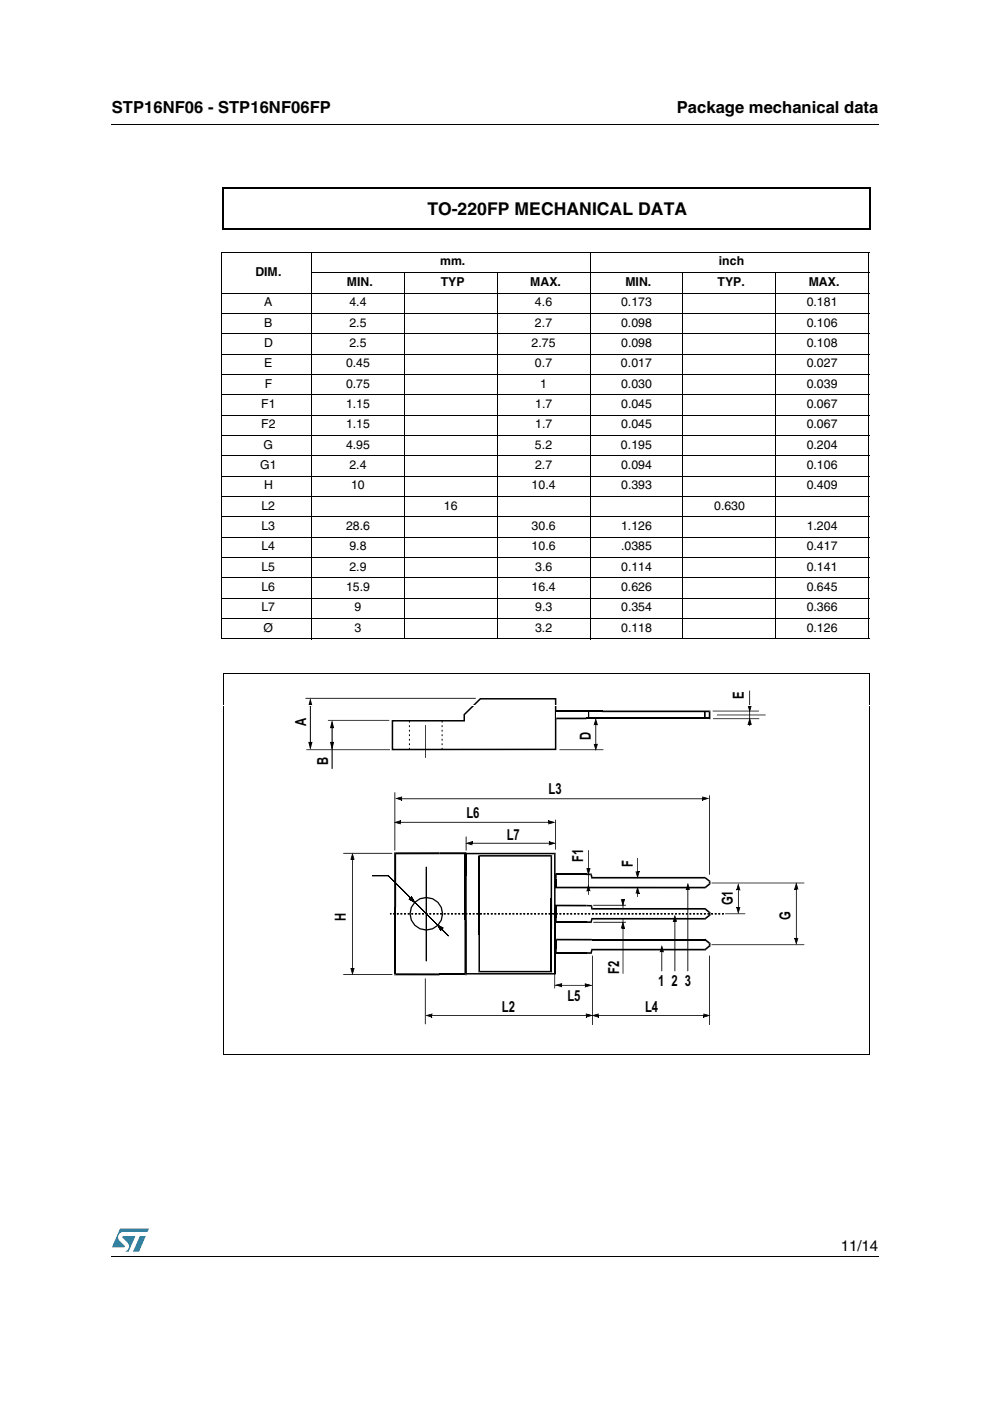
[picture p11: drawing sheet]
<svg xmlns="http://www.w3.org/2000/svg" width="210mm" height="297mm" viewBox="0 0 210 297" stroke-linecap="round" stroke-linejoin="round" font-family="sans-serif">
<g fill="#0099d8">
<path d="M29.6 262.1h1.3l-1.4 3.3h-1.3z"/>
<path d="M25.4 260.5h6.2l-.3 .7h-5.1a1.11 1.11 0 0 0-1.1 .7 1.11 1.11 0 0 0 .3 1.2l1 1v.3l-2.7 .1z"/>
<path d="M26 262.1h2.7l-1.4 3.3-.7-.1a1.16 1.16 0 0 0 .4-1.8l-1-1.1z"/>
</g>
<path d="M23.6 26.2l.1 .2zM23.6 266.3l.1 .1z" fill="#000"/>
<path d="M23.7 26.3h162.6M23.7 266.3h162.6" fill="none" stroke="#000" stroke-width=".21"/>
<g fill="#fff">
<path d="M43.7 36.1h142.5v208.3h-142.5z"/>
<path d="M46.6 231.5h137.8v3.7h-137.8z"/>
<path d="M46.6 229.6h6.8v4.2h-6.8z"/>
<path d="M47.4 142.8h136.9v80.8h-136.9z"/>
</g>
<path d="M47.4 142.8h137M47.4 142.7v80.9M184.4 142.8v80.9M47.3 223.6h137.1" fill="none" stroke="#000" stroke-width=".21"/>
<path d="M62.5 146.4h108.2v70.9h-108.2z" fill="#fff"/>
<path d="M83.2 152.8h15.2v-1.3l3.4-3.3h16v10.7h-34.6z" fill-rule="evenodd" fill="#fff" stroke="#000" stroke-width=".32"/>
<g fill="#000">
<path d="M118.6 158.9h9.3v.1h-9.3z" fill-rule="evenodd"/>
<path d="M135.1 181.9h.2v8.3h-.2z" fill-rule="evenodd"/>
</g>
<path d="M98.8 181h18.8v25.5h-18.8z" fill="#dedede"/>
<path d="M98.8 181h18.8v25.5h-18.8z" fill="#fff"/>
<g fill="#000">
<path d="M98.6 180.8h.2l-.2 .2 .2-.2h18.8v.3h-18.8l.2-.1h-.4z" fill-rule="evenodd"/>
<path d="M117.6 180.8h.2v.2l-.2-.2 .2 .2v11.7h-.3v-11.7l.1 .1z" fill-rule="evenodd"/>
<path d="M98.6 185.7h.4v20.8l-.2-.2v.3h-.2v-.1l.2 .1-.2-.1z" fill-rule="evenodd"/>
<path d="M98.8 206.3h18.8l-.1 .2h.3v.1h-.2l.2-.1-.2 .1h-18.8z" fill-rule="evenodd"/>
</g>
<path d="M98.8 181v4.7M117.6 192.7v13.8" fill="none" stroke="#000" stroke-width=".32"/>
<path d="M101.6 181.5h15.3v24.5h-15.3z" fill-rule="evenodd" fill="#fff"/>
<path d="M101.6 181.5v16.6M116.9 190.4v6.5M116.9 197v9" fill="none" stroke="#000" stroke-width=".32"/>
<g fill="#000">
<path d="M101.4 181.3h.2l-.2 .2 .2-.2h15.3v.3h-15.3l.2-.1h-.4z" fill-rule="evenodd"/>
<path d="M116.7 181.5l.2 .1v-.3h.2v.2l-.2-.2 .2 .2v8.9h-.4z" fill-rule="evenodd"/>
<path d="M116.7 190.5h.4v6.5h-.4z" fill-rule="evenodd"/>
<path d="M101.4 198.1h.4v7.9l-.2-.2v.4h-.2v-.2l.2 .2-.2-.2z" fill-rule="evenodd"/>
<path d="M101.6 205.8h15.3l-.2 .2h.4v.2h-.2l.2-.2-.2 .2h-15.3z" fill-rule="evenodd"/>
</g>
<path d="M117.9 150.8h32.5v1.5h-32.5z" fill="#fff"/>
<path d="M117.9 150.8h9.8M124.3 152.3h26.1" fill="none" stroke="#000" stroke-width=".35"/>
<g fill="#000">
<path d="M126.3 152.5l.4 1.2h-.7zM158.6 149.6h.7l-.3 1.2zM159 152.4l.3 1.2h-.7zM74.7 181.1l.4 1.1h-.7zM168.8 187.3l.4 1.2h-.7zM74.4 205.3h.7l-.4 1.2zM90.4 215.3l1.2-.3v.7zM168.5 198.9h.7l-.4 1.2z"/>
<path d="M69.5 152.6h13v.2h-13z" fill-rule="evenodd"/>
<path d="M64.9 158.9h17.8v.1h-17.8z" fill-rule="evenodd"/>
<path d="M117.7 152.3h.3l-.1-.2h6.4v.4h-6.4l-.2-.2 .2 .2h-.2z" fill-rule="evenodd"/>
<path d="M126.2 152.5h.2l-.3 1.2-.1-.1-.1 .1h.1z" fill-rule="evenodd"/>
<path d="M126.3 152.2l.1 .3h-.2h.2l.3 1.1-.1 .1-.4-1.2h.2h-.2z" fill-rule="evenodd"/>
<path d="M126.5 153.6l.3 .1h-.3z" fill-rule="evenodd"/>
<path d="M150.3 150.8h.3v1.5l-.2 .2 .2-.2v.2h-.2v-.4l-.1 .2z" fill-rule="evenodd"/>
<path d="M127.7 150.6h22.7l.2 .2-.2-.2h.2v.2h-.3l.1 .2h-22.7z" fill-rule="evenodd"/>
<path d="M158.5 149.5l.1 .2 .1-.1 .3 1.1-.1 .1-.3-1.3z" fill-rule="evenodd"/>
<path d="M158.9 152.4l.1 .1-.3 1.1-.1-.1-.1 .2h.1z" fill-rule="evenodd"/>
<path d="M159.2 149.6h.2l-.4 1.2h-.1h.1v.2l-.1-.2 .1-.1h-.1z" fill-rule="evenodd"/>
<path d="M158.9 146.4h.1v7.5h-.1z" fill-rule="evenodd"/>
<path d="M159 152.2v.2h-.1h.1l.4 1.2h-.2l-.3-1.1h.1l-.1-.1z" fill-rule="evenodd"/>
<path d="M159.1 153.5l.3 .2h-.3z" fill-rule="evenodd"/>
<path d="M159.1 149.5h.3l-.2 .1 .1 .1h-.2z" fill-rule="evenodd"/>
<path d="M151.1 150.7h9.8v.1h-9.8z" fill-rule="evenodd"/>
<path d="M151.2 152.3h9.8v.2h-9.8z" fill-rule="evenodd"/>
<path d="M152 151.5h10.3v.2h-10.3z" fill-rule="evenodd"/>
<path d="M74.3 182.2l.3-.1v.2z" fill-rule="evenodd"/>
<path d="M74.7 180.8l.1 .2-.2 .1h.2l-.3 1.1h-.2l.3-1.2h.2h-.2z" fill-rule="evenodd"/>
<path d="M74.6 181.1l.2-.1 .3 1.3h.1l-.1-.2-.1 .1z" fill-rule="evenodd"/>
<path d="M168.4 198.9l.1 .1 .1-.1 .3 1.2h-.1l-.3-1.2z" fill-rule="evenodd"/>
<path d="M168.8 187.3l.1 .1-.3 1.1-.1-.1-.1 .2h.1z" fill-rule="evenodd"/>
<path d="M168.8 188.3h.1v10.9h-.1z" fill-rule="evenodd"/>
<path d="M168.8 187.1l.1 .2h-.1h.1l.4 1.2h-.2l-.3-1.1h.1l-.1-.1z" fill-rule="evenodd"/>
<path d="M169 188.4l.3 .2h-.3z" fill-rule="evenodd"/>
<path d="M169 198.9h.3h-.2l.1 .1h-.2z" fill-rule="evenodd"/>
<path d="M74.3 205.3h.3v.1z" fill-rule="evenodd"/>
<path d="M74.3 205.4l.2-.1 .3 1.2h-.2h.2l-.1 .3-.1-.3h.2h-.2z" fill-rule="evenodd"/>
<path d="M74.7 182.3h.1v23h-.1z" fill-rule="evenodd"/>
<path d="M75 205.3l.1 .1 .1-.1h-.1l-.3 1.2h-.2z" fill-rule="evenodd"/>
<path d="M90.1 207.5h.1v9.6h-.1z" fill-rule="evenodd"/>
<path d="M90.2 215.3l.2-.1v.2v-.2l1.2-.3v.2l-1.1 .3v-.2l-.1 .2z" fill-rule="evenodd"/>
<path d="M91.1 215.2h58.8v.2h-58.8z" fill-rule="evenodd"/>
<path d="M90.5 215.2l1.1 .4-.1 .1 .2 .1v-.1l-1.3-.3z" fill-rule="evenodd"/>
<path d="M91.6 214.9l.1 .3h-.2z" fill-rule="evenodd"/>
<path d="M125.5 202.6h.2v14.7h-.2z" fill-rule="evenodd"/>
<path d="M169.1 198.9l.2 .1-.4 1.1h-.1h.1l-.1 .3v-.3h.1h-.1z" fill-rule="evenodd"/>
</g>
<path d="M70.4 153.8v9.2M124.8 150.9v1.3v-1.3M159 146.4v7.5M74.7 182.3v23M168.8 188.3v10.9M90.2 207.5v9.6M91.1 215.3h58.8M125.6 202.6v14.7" fill="none" stroke="#000" stroke-width=".21"/>
<path d="M126 153.6h.5v.1h-.5zM158.6 149.5h.5v.2h-.5zM158.6 153.5h.5v.2h-.5zM74.6 182.1h.5v.2h-.5zM168.5 198.9h.5v.1h-.5zM168.5 188.4h.5v.2h-.5zM74.6 205.3h.5v.1h-.5zM91.5 215.2h.2v.5h-.2z" fill="#000"/>
<path d="M83.8 180.9h14.9v25.7h-14.9z" fill-rule="evenodd" fill="#eee"/>
<path d="M83.8 180.9h14.9v25.7h-14.9z" fill-rule="evenodd" fill="#fff"/>
<g fill="#000">
<path d="M83.6 180.7h.2v.4l.2-.2v11.5h-.4v-11.5l.2-.2-.2 .2z" fill-rule="evenodd"/>
<path d="M93.2 180.7h5.5l.2 .2-.2-.2h.2v.2h-.4l.2 .2h-5.5z" fill-rule="evenodd"/>
<path d="M83.8 206.4h9.4v.4h-9.4l-.2-.2 .2 .2h-.2v-.2h.4z" fill-rule="evenodd"/>
<path d="M98.5 195.1h.4v11.5l-.2 .2 .2-.2v.2h-.2v-.4l-.2 .2z" fill-rule="evenodd"/>
</g>
<path d="M83.8 192.4v14.2M98.7 180.9v14.2M93.2 206.6h5.5" fill="none" stroke="#000" stroke-width=".42"/>
<path d="M83.8 180.9h9.4" fill="none" stroke="#000" stroke-width=".43"/>
<circle cx="90.4" cy="193.7" r="3.4" fill="#fff"/>
<g fill="#000">
<path d="M83.7 174.4l1.2-.4v.7zM92.8 196.2l1.1 .6-.5 .4z"/>
<path d="M64.8 148h36.1v.1h-36.1z" fill-rule="evenodd"/>
<path d="M83.5 174.4l.2-.1 .1 .1v-.1l1.1 .3v.2l-1.2-.4v-.1v.1z" fill-rule="evenodd"/>
<path d="M84.8 174.5h.2v.3z" fill-rule="evenodd"/>
<path d="M84.9 174.3h32.6v.1h-32.6z" fill-rule="evenodd"/>
<path d="M84.9 169.3h64.4v.1h-64.4z" fill-rule="evenodd"/>
<path d="M83.7 174.3l1.3-.3v-.1l-.2 .1 .1 .1-1.1 .3z" fill-rule="evenodd"/>
<path d="M90.1 153.7h.2v7h-.2z" fill-rule="evenodd"/>
<path d="M72.8 180.8h10.4v.2h-10.4z" fill-rule="evenodd"/>
<path d="M83.7 168h.1v12.3h-.1z" fill-rule="evenodd"/>
<path d="M86.8 193.7h.3a3.3 3.3 0 0 0 3.3 3.3v.3a3.6 3.6 0 0 1-3.6-3.6z" fill-rule="evenodd"/>
<path d="M87.1 190.3l.2-.1 .5 1.1-1-.6z" fill-rule="evenodd"/>
<path d="M87.9 191.2l1.1-.8 1.4-.2v.2a3.3 3.3 0 0 0-3.3 3.3h-.3l.3-1.4z" fill-rule="evenodd"/>
<path d="M90.4 197a3.3 3.3 0 0 0 3.3-3.3h.3a3.6 3.6 0 0 1-3.6 3.6z" fill-rule="evenodd"/>
<path d="M90.4 190.2a3.6 3.6 0 0 1 3.6 3.5h-.3a3.3 3.3 0 0 0-3.3-3.3z" fill-rule="evenodd"/>
<path d="M117.7 173.8h.2v6.3h-.2z" fill-rule="evenodd"/>
<path d="M72.8 206.5h10.4v.2h-10.4z" fill-rule="evenodd"/>
</g>
<path d="M64.8 148h36.1M83.7 168v12.3M84.9 174.3h32.6M84.9 169.4h64.4M117.8 173.8v6.3M72.8 180.9h10.4M78.9 185.7h3.4l12.8 12.8-12.8-12.8zM87.1 190.3l-.3 .4 1 .6-1-.6 .5-.5 .5 1.1-.5-1.1zM90.4 183.8v20v-20M90.4 183.8v20M92.8 196.2l1.1 .6-.5 .4-.6-1 .6 1 .5-.4zM72.8 206.6h10.4" fill="none" stroke="#000" stroke-width=".21"/>
<path d="M84.8 174h.2v.5h-.2z" fill="#000"/>
<path d="M117.9 199.2h31.6l1 .8v.5l-1 .8h-24l-.2 .8h-7.4z" fill-rule="evenodd" fill="#fff"/>
<g fill="#000">
<path d="M117.7 199h.2l-.2 .2 .2-.2 7.6 .1v.3h-7.6l.1-.2h-.3z" fill-rule="evenodd"/>
<path d="M149.5 199.1l1.1 .8-.2 .2-1-.7h.1z" fill-rule="evenodd"/>
<path d="M117.7 201.1h.3v1l-.1-.2v.3h-.2v-.1l.2 .1-.2-.1z" fill-rule="evenodd"/>
<path d="M124.3 201.9h1l-.1 .1 .3 .1v.1h-.2l.2-.1-.2 .1h-1z" fill-rule="evenodd"/>
<path d="M125.4 201.2h.1v.3l.2-.1-.2 .7-.3-.1 .3-.8-.2 .1z" fill-rule="evenodd"/>
<path d="M125.5 201.2h24h-.1l.2 .3h-24.1z" fill-rule="evenodd"/>
<path d="M149.4 201.2l1-.8-.1 .1h.3l-1 1z" fill-rule="evenodd"/>
<path d="M150.3 200l.1 .1 .2-.2v.6h-.3z" fill-rule="evenodd"/>
</g>
<path d="M125.5 199.2h24M117.9 202.1h6.4" fill="none" stroke="#000" stroke-width=".35"/>
<path d="M117.7 199.2h.3v1.9h-.3z" fill="#000"/>
<path d="M117.9 185.4h7.4l.2 .7h24l1 .7v.6l-1 .8h-31.6z" fill-rule="evenodd" fill="#fff"/>
<g fill="#000">
<path d="M126 157.8h.7l-.4 1.1zM84 169.3l1.2-.3v.6zM98.9 178.8l1.2-.3v.6zM116.3 174l1.2 .4-1.2 .3zM116.5 178.5l1.1 .3-1.1 .3zM149 169l1.1 .3-1.1 .3zM124.4 184.2h.7l-.3 1.1zM124.8 187.8l.3 1.1h-.7zM131.7 190.7h.7l-.3 1.2zM132.1 195.6l.3 1.2h-.7zM134.9 184.9h.6l-.3 1.1zM135.2 188.2l.3 1.2h-.6z"/>
<path d="M145.9 187.4l.3 1.2h-.7zM156.2 192.4h.7l-.4 1.1zM156.5 187.5l.4 1.2h-.7zM124.3 215l1.1 .3-1.1 .4zM125.7 215.3l1.1-.3v.7zM140.3 200.7l.4 1.1h-.7zM149.2 215l1.2 .3-1.2 .4z"/>
<path d="M125.9 157.7l.1 .2 .1-.1 .3 1.1-.2 .1-.2-1.3z" fill-rule="evenodd"/>
<path d="M126.6 157.8h.1l-.3 1.2h-.2h.2l-.1 .2-.1-.2 .2-.1h-.2z" fill-rule="evenodd"/>
<path d="M126.3 153.1h.1v4.7h-.1z" fill-rule="evenodd"/>
<path d="M126.5 157.7h.3l-.2 .1 .1 .1h-.2z" fill-rule="evenodd"/>
<path d="M83.7 169.3l.3-.1v.2v-.2l1.2-.3v.1l-1.2 .4v-.2v.2z" fill-rule="evenodd"/>
<path d="M84 169.2l1.2 .4h-.1l.1 .2v-.2l-1.2-.2z" fill-rule="evenodd"/>
<path d="M85.2 168.9v.3h-.1z" fill-rule="evenodd"/>
<path d="M98.7 178.8l.2-.1v.2v-.2l1.2 .3v.2l-1.2-.3v-.2v.2z" fill-rule="evenodd"/>
<path d="M100 178.9h.2v.3z" fill-rule="evenodd"/>
<path d="M100.1 178.7h17.5v.1h-17.5z" fill-rule="evenodd"/>
<path d="M98.9 178.7l1.3-.2v-.2l-.2 .2h.1l-1.2 .4z" fill-rule="evenodd"/>
<path d="M116.3 174.5h.1l-.1 .3z" fill-rule="evenodd"/>
<path d="M116.3 173.9v.1l1.2 .3v.1l-1.2-.3 .1-.1z" fill-rule="evenodd"/>
<path d="M116.4 178.9h.1l-.1 .3z" fill-rule="evenodd"/>
<path d="M116.4 178.3v.2l1.2 .2v.2l-1.2-.4h.1z" fill-rule="evenodd"/>
<path d="M116.3 174.6l1.2-.3v.1v-.1l.3 .1h-.3v-.1v.1l-1.1 .4z" fill-rule="evenodd"/>
<path d="M116.4 179l1.2-.3v.2v-.2l.3 .1-.3 .1v-.2v.2l-1.1 .3z" fill-rule="evenodd"/>
<path d="M148.9 169.6l1.2-.4v.2l-1.2 .2v.2l.1-.2z" fill-rule="evenodd"/>
<path d="M148.9 168.9l.1 .3h-.1z" fill-rule="evenodd"/>
<path d="M149 168.9l1.1 .3v.2v-.2l.3 .1-.3 .1v-.2v.2l-1.2-.4z" fill-rule="evenodd"/>
<path d="M98.7 177.4h.2v2.9h-.2z" fill-rule="evenodd"/>
<path d="M117.7 188.2h.3l-.1-.2h31.6v.4l-31.6-.1-.2-.1 .2 .1h-.2z" fill-rule="evenodd"/>
<path d="M117.7 185.2h.2v.4l.1-.2v.9h-.3v-.9l.2-.2-.2 .2z" fill-rule="evenodd"/>
<path d="M124.4 188.9l.2-.1v.2z" fill-rule="evenodd"/>
<path d="M124.3 184.1h.3v.2z" fill-rule="evenodd"/>
<path d="M124.4 184.2h.1l.3 1.1h-.1h.1v.3l-.1-.3h.1h-.1z" fill-rule="evenodd"/>
<path d="M124.7 180.3h.1v9.4h-.1z" fill-rule="evenodd"/>
<path d="M124.8 187.5v.2l-.1 .1h.1l-.3 1.1h-.1l.3-1.2h.1h-.1z" fill-rule="evenodd"/>
<path d="M125 184.2l.1 .1 .1-.2h-.1l-.3 1.2h-.1z" fill-rule="evenodd"/>
<path d="M124.7 187.8l.1-.1 .3 1.3h.1l-.1-.2-.1 .1z" fill-rule="evenodd"/>
<path d="M124.3 185.2h1l.2 .1-.2-.1 .2 .1-.3 .1 .1 .2h-1z" fill-rule="evenodd"/>
<path d="M125.2 185.4l.3-.1 .2 .8-.2-.2v.4h-.1l-.1-.2 .2 .2z" fill-rule="evenodd"/>
<path d="M125.8 191.8h6.9v.2h-6.9z" fill-rule="evenodd"/>
<path d="M125.8 195.4h6.9v.2h-6.9z" fill-rule="evenodd"/>
<path d="M131.7 196.8l.2-.1v.2z" fill-rule="evenodd"/>
<path d="M131.6 190.6h.3v.2z" fill-rule="evenodd"/>
<path d="M131.7 190.7h.1l.4 1.2h-.2h.2l-.1 .2-.1-.2h.2h-.2z" fill-rule="evenodd"/>
<path d="M132.1 195.4l.1 .2h-.2h.2l-.4 1.2h-.1l.3-1.2h.2h-.2z" fill-rule="evenodd"/>
<path d="M132.3 190.7l.1 .1 .1-.2h-.1l-.2 1.3h-.2z" fill-rule="evenodd"/>
<path d="M132 195.6h.2l.2 1.3h.1l-.1-.2-.1 .1z" fill-rule="evenodd"/>
<path d="M134.8 189.3h.2v.1z" fill-rule="evenodd"/>
<path d="M134.7 184.8h.3v.1z" fill-rule="evenodd"/>
<path d="M134.8 184.9l.1-.1 .4 1.2h-.2h.2l-.1 .3-.1-.3h.2h-.2z" fill-rule="evenodd"/>
<path d="M135.2 187.9l.1 .3h-.2h.2l-.4 1.2-.1-.1 .3-1.1h.2h-.2z" fill-rule="evenodd"/>
<path d="M135.4 184.8l.1 .1 .1-.1h-.1l-.2 1.2h-.2z" fill-rule="evenodd"/>
<path d="M135.1 188.2h.2l.2 1.2h.1l-.1-.1-.1 .1z" fill-rule="evenodd"/>
<path d="M143 194.7h.2v11.2h-.2z" fill-rule="evenodd"/>
<path d="M145.8 187.4l.1 .1-.3 1.1-.1-.1-.1 .2h.1z" fill-rule="evenodd"/>
<path d="M145.9 187.2v.2h-.1h.1l.4 1.2h-.2l-.3-1.1h.1l-.1-.1z" fill-rule="evenodd"/>
<path d="M146 188.5l.3 .2h-.3z" fill-rule="evenodd"/>
<path d="M149.4 188.1l1-.8 .2 .2-1 .9-.1-.4z" fill-rule="evenodd"/>
<path d="M125.5 185.9l24.1 .1-.1-.1v.4h-24z" fill-rule="evenodd"/>
<path d="M150.4 168.6h.1v16.8h-.1z" fill-rule="evenodd"/>
<path d="M150.3 186.8h.3v.7v-.1v.1l-.2-.2-.1 .1z" fill-rule="evenodd"/>
<path d="M149.6 186l1 .8v-.1v.1h-.3l.1 .2-1-.8z" fill-rule="evenodd"/>
<path d="M153.7 193.7h4.3v.1h-4.3z" fill-rule="evenodd"/>
<path d="M156.1 192.3l.1 .2 .1-.1 .3 1.1-.2 .1-.2-1.3z" fill-rule="evenodd"/>
<path d="M156.4 187.5h.2l-.3 1.2-.1-.1-.1 .2h.1z" fill-rule="evenodd"/>
<path d="M156.8 192.4h.2l-.4 1.2h-.2h.2l-.1 .2-.1-.2 .2-.1h-.2z" fill-rule="evenodd"/>
<path d="M156.5 188h.1v5h-.1z" fill-rule="evenodd"/>
<path d="M156.5 187.3l.1 .2h-.2h.2l.4 1.2h-.2l-.4-1.2h.2h-.2z" fill-rule="evenodd"/>
<path d="M156.7 188.6l.3 .2h-.3z" fill-rule="evenodd"/>
<path d="M156.7 192.3h.3l-.2 .1 .1 .1h-.2z" fill-rule="evenodd"/>
<path d="M124.3 215.6l1.1-.4 .1 .2-1.3 .3v.1l.2-.1z" fill-rule="evenodd"/>
<path d="M124.2 214.9l.2 .3h-.2z" fill-rule="evenodd"/>
<path d="M124.3 214.9l1.2 .3v.2v-.2l.2 .1-.2 .1-.1-.2v.2l-1.1-.3z" fill-rule="evenodd"/>
<path d="M125.4 215.3l.3-.1v.2v-.2l1.1-.3 .1 .2-1.2 .3v-.2v.2z" fill-rule="evenodd"/>
<path d="M125.7 215.2l1.2 .4-.1 .1 .1 .1v-.1l-1.2-.3z" fill-rule="evenodd"/>
<path d="M126.8 214.9l.1 .3h-.1z" fill-rule="evenodd"/>
<path d="M132 190.6h.2v15.9h-.2z" fill-rule="evenodd"/>
<path d="M140.2 200.6l.2 .1-.3 1.1-.1-.1-.1 .2h.1z" fill-rule="evenodd"/>
<path d="M140.2 200.9h.2v5h-.2z" fill-rule="evenodd"/>
<path d="M140.3 200.4l.1 .2h-.2h.2l.3 1.2h-.1l-.4-1.1h.2l-.2-.1z" fill-rule="evenodd"/>
<path d="M140.5 201.7l.3 .2h-.3z" fill-rule="evenodd"/>
<path d="M149.2 215.6l1.2-.4v.2l-1.3 .3v.1l.2-.1z" fill-rule="evenodd"/>
<path d="M149.1 214.9l.2 .3h-.2z" fill-rule="evenodd"/>
<path d="M149.2 214.9l1.2 .3v.2v-.2l.2 .1-.2 .1v-.2v.2l-1.2-.3z" fill-rule="evenodd"/>
<path d="M150.3 202.6h.2v14.7h-.2z" fill-rule="evenodd"/>
</g>
<path d="M117.9 185.4h6.4" fill="none" stroke="#000" stroke-width=".35"/>
<g fill="#000">
<path d="M126 157.7h.5v.2h-.5zM85.1 169.2h.1v.4h-.1zM100 178.5h.2v.4h-.2zM116.3 174h.1v.5h-.1zM116.4 178.5h.1v.4h-.1zM148.9 169.2h.1v.4h-.1zM117.7 186.3h.3v1.9h-.3zM124.6 184.1h.5v.2h-.5zM124.6 188.8h.5v.2h-.5zM131.9 190.6h.5v.2h-.5zM131.9 196.7h.5v.2h-.5zM135 184.8h.5v.1h-.5z"/>
<path d="M135 189.3h.5v.1h-.5zM145.5 188.5h.5v.2h-.5zM156.2 192.3h.5v.2h-.5zM156.2 188.6h.5v.2h-.5zM124.2 215.2h.2v.5h-.2zM126.8 215.2h.1v.5h-.1zM140 201.7h.5v.2h-.5zM149.1 215.2h.2v.5h-.2z"/>
</g>
<path d="M126.3 153.1v4.7M98.8 177.4v2.9M100.1 178.8h17.5M150.4 168.6v16.8M125.8 191.9h6.9M125.8 195.5h6.9M143.1 194.7v11.2M156.5 188v5M140.3 200.9v5M150.4 202.6v14.7" fill="none" stroke="#000" stroke-width=".21"/>
<path d="M117.9 192h7.5l.1 .7h24l1 .8v.5l-1 .8h-24l-.2 .7h-7.4z" fill-rule="evenodd" fill="#fff"/>
<g fill="#000">
<path d="M65.8 148l.5 1.7h-.9zM65.4 157.3h.9l-.5 1.7zM70.4 152.7l.5 1.7h-.9zM70 157.3h.9l-.5 1.7zM143.1 194.2l.3 1.2h-.6zM117.9 208.9l1.2-.4v.7zM124.1 208.6l1.1 .3-1.1 .4z"/>
<path d="M117.7 194.6h.3v.9l-.1-.2v.4h-.2v-.2l.2 .2-.2-.2z" fill-rule="evenodd"/>
<path d="M117.7 191.8h.2l-.2 .2 .2-.2h1.2v.4h-1.2l.1-.2h-.3z" fill-rule="evenodd"/>
<path d="M124.4 191.8l1 .1v.3h-1z" fill-rule="evenodd"/>
<path d="M124.3 195.3h1l-.1 .2h.3v.2h-.2l.2-.2-.2 .2h-1z" fill-rule="evenodd"/>
<path d="M125.5 192.5h24v.4h-24l-.2-.2 .2 .2h-.1l-.1-.2h.4z" fill-rule="evenodd"/>
<path d="M125.4 191.9h.1v.1l-.1-.1 .1 .1 .2 .7h-.4l-.1-.6 .2 .1z" fill-rule="evenodd"/>
<path d="M125.4 194.6h.1v.4l.2-.2-.2 .7h-.3l.3-.9-.2 .2z" fill-rule="evenodd"/>
<path d="M143 194.2h.2l-.4 1.2v-.1l-.2 .1h.2z" fill-rule="evenodd"/>
<path d="M143.1 193.9l.1 .3h-.2h.2l.3 1.1-.1 .1-.4-1.2h.2h-.2z" fill-rule="evenodd"/>
<path d="M143.2 195.3l.4 .1h-.4z" fill-rule="evenodd"/>
<path d="M145.8 187.9h.1v18h-.1z" fill-rule="evenodd"/>
<path d="M125.5 194.6h24l-.1 .1 .2 .2-24.1 .1z" fill-rule="evenodd"/>
<path d="M149.5 192.5l1.1 .9-.2 .2-1-.8 .1 .1z" fill-rule="evenodd"/>
<path d="M149.4 194.7l1-.8-.1 .1h.3l-1 .9z" fill-rule="evenodd"/>
<path d="M150.3 193.5l.1 .1 .2-.2v.6h-.3z" fill-rule="evenodd"/>
<path d="M150.9 187.1h19.6v.2h-19.6z" fill-rule="evenodd"/>
<path d="M117.5 202.6h.2v7h-.2z" fill-rule="evenodd"/>
<path d="M117.6 208.8h7.9v.2h-7.9z" fill-rule="evenodd"/>
<path d="M117.7 208.9l.2-.1v.1v-.1l1.2-.3v.1l-1.1 .3v-.1l-.1 .1z" fill-rule="evenodd"/>
<path d="M118 208.8l1.1 .3-.1 .1 .2 .1v-.1l-1.3-.3z" fill-rule="evenodd"/>
<path d="M119.1 208.5l.1 .3h-.2z" fill-rule="evenodd"/>
<path d="M124 209.2l1.2-.4v.2l-1.2 .3v.1l.1-.1z" fill-rule="evenodd"/>
<path d="M124 208.5l.1 .3h-.1z" fill-rule="evenodd"/>
<path d="M124.1 208.5l1.1 .3v.2v-.2l.3 .1-.3 .1v-.2v.2l-1.2-.3z" fill-rule="evenodd"/>
<path d="M124.1 208.5l1.1 .3v.2v-.2l.3 .1-.3 .1v-.2v.2l-1.2-.3z" fill-rule="evenodd"/>
<path d="M124.3 214.9l1.2 .3v.2v-.2l.2 .1-.2 .1-.1-.2v.2l-1.1-.3z" fill-rule="evenodd"/>
<path d="M150.9 200.2h19.6v.2h-19.6z" fill-rule="evenodd"/>
</g>
<path d="M119.1 192h5.3" fill="none" stroke="#000" stroke-width=".37"/>
<path d="M117.9 192v2.6M117.9 195.5h6.4" fill="none" stroke="#000" stroke-width=".35"/>
<g fill="none" stroke="#000" stroke-width=".21">
<path d="M65.8 148.3v10.4M70.4 153v10M149.4 150.9v1.3v-1.3M83 193.8l-.3-.1 .3 .1M83.8 193.8h-.4h.4M84.5 193.8h-.4h.4M85.3 193.8h-.4h.4M86.1 193.8h-.4h.4M86.8 193.8h-.4h.4M87.6 193.8h-.4h.4M88.4 193.8h-.4h.4M89.1 193.8h-.4h.4"/>
<path d="M89.9 193.8h-.4h.4M90.7 193.8h-.4h.4M91.4 193.8h-.4h.4M92.2 193.8h-.4h.4M93 193.8h-.4h.4M93.7 193.8h-.4h.4M94.5 193.8h-.4h.4M95.3 193.8h-.4h.4M96 193.8h-.4h.4M96.8 193.8h-.4h.4M97.6 193.8h-.4h.4M98.3 193.8h-.4h.4"/>
<path d="M99.1 193.8h-.4h.4M99.9 193.8h-.4h.4M100.6 193.8h-.4h.4M101.4 193.8h-.4h.4M102.2 193.8h-.4h.4M102.9 193.8h-.4h.4M103.7 193.8h-.4h.4M104.4 193.8h-.3h.3M105.2 193.8h-.4h.4M106 193.8h-.4h.4M106.7 193.8h-.3h.3M107.5 193.8h-.4h.4"/>
<path d="M108.3 193.8h-.4h.4M109 193.8h-.3h.3M109.8 193.8h-.4h.4M110.6 193.8h-.4h.4M111.3 193.8h-.3h.3M112.1 193.8h-.4h.4M112.9 193.8h-.4h.4M113.6 193.8h-.3h.3M114.4 193.8h-.4h.4M115.2 193.8h-.4h.4M115.9 193.8h-.3h.3M116.7 193.8h-.4h.4"/>
<path d="M117.5 193.8h-.4h.4M118.2 193.8h-.3h.3M119 193.8h-.4h.4M119.8 193.8h-.4h.4M120.5 193.8h-.3h.3M121.3 193.8h-.4h.4M122.1 193.8h-.4h.4M122.8 193.8h-.3h.3M123.6 193.8h-.4h.4M124.4 193.8h-.4h.4M125.1 193.8h-.3h.3M125.9 193.8h-.4h.4"/>
<path d="M126.7 193.8h-.4h.4M127.4 193.8h-.4h.4M128.2 193.8h-.4h.4M128.9 193.8h-.3h.3M129.7 193.8h-.4h.4M130.5 193.8h-.4h.4M131.2 193.8h-.3h.3M132 193.8h-.4h.4M132.8 193.8h-.4h.4M133.5 193.8h-.3h.3M134.3 193.8h-.4h.4M135.1 193.8h-.4h.4"/>
<path d="M135.8 193.8h-.3h.3M136.6 193.8h-.4h.4M137.4 193.8h-.4h.4M138.1 193.8h-.3h.3M138.9 193.8h-.4h.4M139.7 193.8h-.4h.4M140.4 193.8h-.3h.3M141.2 193.8h-.4h.4M142 193.8h-.4h.4M142.7 193.8h-.3h.3M143.5 193.8h-.4h.4M144.3 193.8h-.4h.4"/>
<path d="M145 193.8h-.3h.3M145.8 193.8h-.4h.4M145.9 187.9v18M146.6 193.8h-.4h.4M147.3 193.8h-.3h.3M148.1 193.8h-.4h.4M148.9 193.8h-.4h.4M149.6 193.8h-.3h.3M150.4 193.8h-.4h.4M151.2 193.8h-.4h.4M151.9 193.8h-.4h.4M152.7 193.8h-.4h.4"/>
<path d="M153.5 193.8h-.4h.4"/>
</g>
<path d="M142.8 195.3h.4v.1h-.4zM119 208.8h.2v.4h-.2zM124 208.8h.1v.5h-.1z" fill="#000"/>
<path d="M86.8 152.8v6.1M93.7 152.8v6.1" fill="none" stroke="#000" stroke-width=".21" stroke-dasharray=".4 .6" stroke-linecap="butt"/>
<g fill="#fff">
<path d="M47 47.5h138z"/>
<path d="M185 47.5v102z"/>
<path d="M47 149.5h138z"/>
<path d="M47 47.5v102z"/>
</g>
<g fill="none" stroke="#000" stroke-width=".21">
<path d="M46.9 53.5h137.4M47 53.6v81.8M66 57.8h118.3M66 53.4v82.1M85.8 57.7v77.8M105.4 57.7v77.8M125.1 53.4v82.1M144.8 57.7v77.8M164.5 57.7v77.8M184.2 53.6v81.8M46.9 62.1h137.4M46.9 66.5h137.4"/>
<path d="M46.9 70.8h137.4M46.9 75.1h137.4M46.9 79.4h137.4M46.9 83.7h137.4M46.9 88h137.4M46.9 92.3h137.4M46.9 96.6h137.4M46.9 101h137.4M46.9 105.3h137.4M46.9 109.6h137.4M46.9 113.9h137.4M46.9 118.2h137.4"/>
<path d="M46.9 122.5h137.4M46.9 126.8h137.4M46.9 131.1h137.4M46.9 135.5h137.4"/>
</g>
<path d="M47.2 39.6v8.9M47.2 39.8h137.5M184.5 39.8v8.9M47 48.5h137.5" fill="none" stroke="#000" stroke-width=".27"/>
<text font-size="3.7" x="90.6" y="45.7">TO-220FP MECHANICAL DATA</text>
<g font-size="3.5">
<text x="23.7" y="23.9">STP16NF06 - STP16NF06FP</text>
<text x="143.5" y="23.9">Package mechanical data</text>
</g>
<g font-size="3.2">
<text x="157.7" y="148.3" transform="rotate(-90 157.7 148.3)">E</text>
<text x="64.9" y="154" transform="rotate(-90 64.9 154)">A</text>
<text x="125.2" y="156.9" transform="rotate(-90 125.2 156.9)">D</text>
<text x="69.6" y="162.3" transform="rotate(-90 69.6 162.3)">B</text>
<text x="98.9" y="173.4">L6</text>
<text x="116.3" y="168.3">L3</text>
<text x="107.4" y="178.1">L7</text>
<text x="123.6" y="182.8" transform="rotate(-90 123.6 182.8)">F1</text>
<text x="134.2" y="183.9" transform="rotate(-90 134.2 183.9)">F</text>
<text x="155.4" y="192" transform="rotate(-90 155.4 192)">G1</text>
<text x="73.4" y="195.2" transform="rotate(-90 73.4 195.2)">H</text>
<text x="167.6" y="195.1" transform="rotate(-90 167.6 195.1)">G</text>
<text x="131.2" y="206.5" transform="rotate(-90 131.2 206.5)">F2</text>
<text x="139.5" y="209">1 2 3</text>
<text x="106.4" y="214.6">L2</text>
<text x="120.3" y="212.3">L5</text>
<text x="136.8" y="214.6">L4</text>
<text x="178.3" y="265.1">11/14</text>
</g>
<g font-size="2.6">
<text x="54.1" y="58.4">DIM.</text>
<text x="93.3" y="56.3">mm.</text>
<text x="152.4" y="56.3">inch</text>
<text x="56" y="64.9">A</text>
<text x="73.5" y="60.6">MIN.</text>
<text x="74.1" y="64.9">4.4</text>
<text x="93.5" y="60.6">TYP</text>
<text x="112.4" y="60.6">MAX.</text>
<text x="113.4" y="64.9">4.6</text>
<text x="131.7" y="64.9">0.173</text>
<text x="132.6" y="60.6">MIN.</text>
<text x="152.2" y="60.6">TYP.</text>
<text x="171.1" y="64.9">0.181</text>
<text x="171.5" y="60.6">MAX.</text>
<text x="56" y="69.2">B</text>
<text x="74.1" y="69.2">2.5</text>
<text x="113.4" y="69.2">2.7</text>
<text x="131.7" y="69.2">0.098</text>
<text x="171.1" y="69.2">0.106</text>
<text x="56" y="73.6">D</text>
<text x="56" y="77.9">E</text>
<text x="73.4" y="77.9">0.45</text>
<text x="74.1" y="73.6">2.5</text>
<text x="112.7" y="73.6">2.75</text>
<text x="113.4" y="77.9">0.7</text>
<text x="131.7" y="77.9">0.017</text>
<text x="131.7" y="73.6">0.098</text>
<text x="171.1" y="77.9">0.027</text>
<text x="171.1" y="73.6">0.108</text>
<text x="56.1" y="82.2">F</text>
<text x="73.4" y="82.2">0.75</text>
<text x="114.6" y="82.2">1</text>
<text x="131.7" y="82.2">0.030</text>
<text x="171.1" y="82.2">0.039</text>
<text x="55.4" y="86.5">F1</text>
<text x="73.4" y="86.5">1.15</text>
<text x="113.4" y="86.5">1.7</text>
<text x="131.7" y="86.5">0.045</text>
<text x="171.1" y="86.5">0.067</text>
<text x="55.4" y="90.8">F2</text>
<text x="55.9" y="95.1">G</text>
<text x="73.4" y="95.1">4.95</text>
<text x="73.4" y="90.8">1.15</text>
<text x="113.4" y="95.1">5.2</text>
<text x="113.4" y="90.8">1.7</text>
<text x="131.7" y="95.1">0.195</text>
<text x="131.7" y="90.8">0.045</text>
<text x="171.1" y="95.1">0.204</text>
<text x="171.1" y="90.8">0.067</text>
<text x="55.2" y="99.4">G1</text>
<text x="74.1" y="99.4">2.4</text>
<text x="113.4" y="99.4">2.7</text>
<text x="131.7" y="99.4">0.094</text>
<text x="171.1" y="99.4">0.106</text>
<text x="56" y="103.7">H</text>
<text x="74.4" y="103.7">10</text>
<text x="112.7" y="103.7">10.4</text>
<text x="131.7" y="103.7">0.393</text>
<text x="171.1" y="103.7">0.409</text>
<text x="55.4" y="108.1">L2</text>
<text x="55.4" y="112.4">L3</text>
<text x="73.4" y="112.4">28.6</text>
<text x="94.1" y="108.1">16</text>
<text x="112.7" y="112.4">30.6</text>
<text x="131.7" y="112.4">1.126</text>
<text x="151.4" y="108.1">0.630</text>
<text x="171.1" y="112.4">1.204</text>
<text x="55.4" y="116.7">L4</text>
<text x="74.1" y="116.7">9.8</text>
<text x="112.7" y="116.7">10.6</text>
<text x="131.7" y="116.7">.0385</text>
<text x="171.1" y="116.7">0.417</text>
<text x="55.4" y="121">L5</text>
<text x="55.4" y="125.3">L6</text>
<text x="73.4" y="125.3">15.9</text>
<text x="74.1" y="121">2.9</text>
<text x="112.7" y="125.3">16.4</text>
<text x="113.4" y="121">3.6</text>
<text x="131.7" y="125.3">0.626</text>
<text x="131.7" y="121">0.114</text>
<text x="171.1" y="125.3">0.645</text>
<text x="171.1" y="121">0.141</text>
<text x="55.4" y="129.6">L7</text>
<text x="75.2" y="129.6">9</text>
<text x="113.4" y="129.6">9.3</text>
<text x="131.7" y="129.6">0.354</text>
<text x="171.1" y="129.6">0.366</text>
<text x="55.9" y="133.9">Ø</text>
<text x="75.2" y="133.9">3</text>
<text x="113.4" y="133.9">3.2</text>
<text x="131.7" y="133.9">0.118</text>
<text x="171.1" y="133.9">0.126</text>
</g>
</svg>
